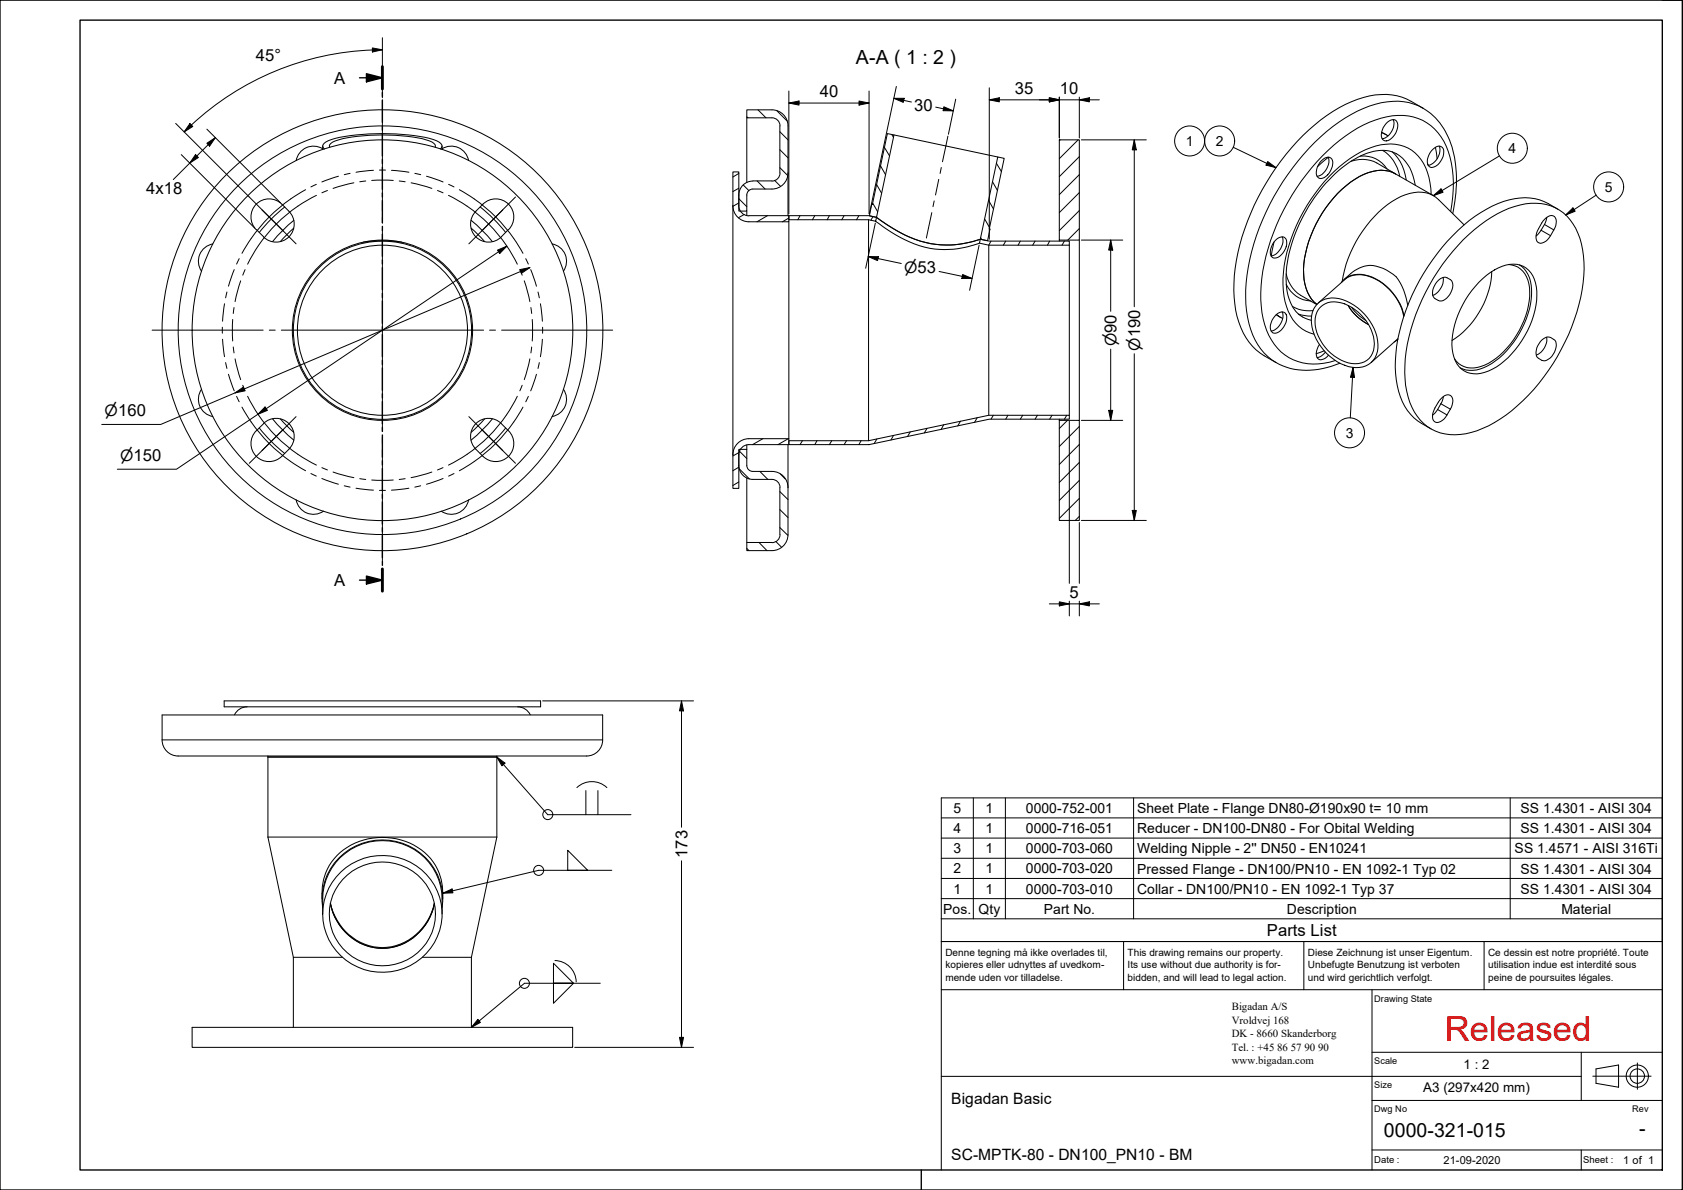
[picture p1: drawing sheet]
<svg xmlns="http://www.w3.org/2000/svg" width="420mm" height="297mm" viewBox="0 0 420 297" stroke-linecap="round" stroke-linejoin="round" font-family="sans-serif">
<!-- layer: Hatch -->
<g fill="none" stroke="#000" stroke-width=".25">
<path d="M186.4 29.2l.3 .2M189.2 27.4l2 2M193.9 27.6l2.6 2.6M194.7 37.4l2 2M194.7 32.9l2 2M220.8 36.8l1.3 2.1M222.6 33.6l.5 .7M264.7 34.9l-.2 .2M269.2 34.9l-4.7 4.7M269.5 39.1l-5 5M184.4 49.6l2 2M184.4 50.7l-1.4 .8"/>
<path d="M184.4 47l-1.4 .8M184.4 43.3l-1.4 .9M185.5 46.2l1.5 1.4M185.8 53.5l-1.4 .8M189 45.2l2 2M191.6 53.8l-2.6 1.6M193.4 45l1.5 1.5M194.7 41.9l1.9 1.9M196.9 54.4l-1.6 1M199.7 53.8l-.5 1M203.4 53.8l-.6 1M207.1 53.8l-.6 1"/>
<path d="M210.7 53.8l-.6 1M214.4 53.8l-.6 1M217.9 50.7l1.2 2.2M217.9 54l-.5 1M218.9 46.1l1.2 2.1M219.8 41.4l1.3 2.2M244.8 59.3l.3 .5M245.8 54.7l1.3 2.1M246.8 50l1.2 2.2M247.8 45.4l1.2 2.1M248.8 40.8l1.2 2.1M269.5 57.1l-2.9 2.8"/>
<path d="M269.5 52.6l-5 5M269.5 48.1l-5 5M269.5 43.6l-5 5M247.4 60.2l-.6 1M251.1 60.2l-.6 1M254.7 60.2l-.5 1M258.4 60.2l-.6 1M262 60.2l-.5 1M265.7 60.2l-.6 1M184.4 112.5l2 2M184.4 116.6l-1.4 .9M184.5 112.9l-1.5 .9"/>
<path d="M184.6 117.1l2.5 2.4M189.7 117.7l2 2M190.5 109.5l-2.6 1.5M194.8 118.3l1.2 1.3M196.8 109.5l-2.6 1.5M200.3 110l-.6 1M204 110l-.6 1M207.6 110l-.5 1M211.3 110l-.6 1M215 110l-.6 1M218.9 109.6l-.7 1.1M223.1 108.7l-.7 1.1"/>
<path d="M227.2 107.8l-.6 1.2M231.4 106.9l-.6 1.2M235.6 106l-.7 1.2M239.8 105.1l-.7 1.2M244 104.3l-.7 1.1M248 103.7l-.6 .9M251.6 103.7l-.5 .9M255.3 103.7l-.6 .9M259 103.7l-.6 .9M262.6 103.7l-.6 .9M266.3 103.7l-.6 .9M266.5 104.9l-2 2.1"/>
<path d="M269.5 119.9l-5 5M269.5 115.4l-5 5M269.5 110.9l-5 5M269.5 106.5l-5 4.9M184.4 120.3l-1.4 .9M186.4 136.9l.6 .5M189.5 135.4l2 2M193.7 135.2l1.4 1.4M194.7 131.7l2 1.9M194.7 127.2l2 2M194.7 122.7l2 2M269.5 128.9l-1.1 1"/>
<path d="M269.5 124.4l-5 5"/>
</g>
<!-- layer: Visible -->
<g fill="none" stroke="#000" stroke-width=".25">
<path d="M80.6 36.4v.9M80.6 37.1a4.4 4.4 0 0 0-6.7 3M81 37.2a.96 .96 0 0 1-.4-1 .96 .96 0 0 1 .7-.7 32.4 32.4 0 0 1 12.5-2.1 46 46 0 0 1 15.2 1.7 1.49 1.49 0 0 1 1.2 1.8l-.3 .3M82.3 36.8l-.1-.4a1.98 1.98 0 0 1 1.5-1.2 48.2 48.2 0 0 1 20.6-.8l2.1 .5a2.91 2.91 0 0 1 2.3 1.5l-.1 .4M110.3 37.1a4.4 4.4 0 0 1 6.7 3M110.4 36.4v.9M186.4 29.4v16.1M194.7 31.4v11.8M196.7 31.4a4 4 0 0 0-4-4h-6.3v2h6.3a2.01 2.01 0 0 1 2 2M196.7 31.4v22.4M221.5 33.3l1.7 .4-4.4 20.6-1.8-.4zM223.2 33.7l25.9 5.5"/>
<path d="M249.1 39.2l1.6 .3-3.7 17.6 .1 .1-.6 2.9-1.8-.4zM264.5 34.9h5v25h-5zM331.6 39.2a3.9 3.9 0 0 1-2.8 4.8M339.6 39a6.9 6.9 0 0 1 6.6 3.1M344.9 33.1l1.6 .8M344.9 33l1.3 .7M346 30.9l.4-.4a1.39 1.39 0 0 1 1.7-.6 1.39 1.39 0 0 1 .9 1.6 4.2 4.2 0 0 1-2.9 3.7 1.26 1.26 0 0 1-1.3-1.7l.5-1.6zM347.8 29.8a3.9 3.9 0 0 1-2.7 4.8M348.7 38.4a9.7 9.7 0 0 0-8.9 .4 34.1 34.1 0 0 0-14.3 14.8 31.1 31.1 0 0 0-4.1 19.3 8.7 8.7 0 0 0 3.8 6.2M357.4 37.6l.4-.4a1.49 1.49 0 0 1 2.5-.1 4 4 0 0 1-3 4.7 1.75 1.75 0 0 1-.8-2.6zM358.4 36.8l.4 2.8M359.3 36.5a3.9 3.9 0 0 1-2.8 4.8"/>
<path d="M70.3 51a4.5 4.5 0 0 0-6.3 0 4.5 4.5 0 0 0 0 6.3M70.4 51a6.8 6.8 0 0 1 3 4.5 4.5 4.5 0 0 1-2.6 4.5 4.5 4.5 0 0 1-5-.9l-1.8-1.8M73.4 55l-3.1 2.8-2.3 2.5M117.6 55l2.5 2.2 2.8 3.1M120.6 51a6.8 6.8 0 0 0-3.1 4.5 4.5 4.5 0 0 0 2.6 4.5 4.5 4.5 0 0 0 5.1-.9l1.7-1.8M120.6 51a4.5 4.5 0 0 1 6.3 0 4.5 4.5 0 0 1 0 6.3M183 51.4a4 4 0 0 0 4 4M183 51.3v-8.4h1.4v8.5a2.52 2.52 0 0 0 2.6 2.5M183 51.3v70.6h1.4v-8.4M186.4 52.7v1.1M186.9 53.8h10v1.6h-10M187.9 45.2a3.5 3.5 0 0 0-3.5 3.5v4h2v-4a1.5 1.5 0 0 1 1.5-1.5"/>
<path d="M194.7 43.2a2.01 2.01 0 0 1-2 2h-4.7M196.7 43.2a4 4 0 0 1-4 4h-4.7M196.9 53.8h20.1l1.8 .5-.2 .9-1.8-.4h-19.9zM196.9 55.4v54.1M216.8 54.8v55.2M218.6 55.2a35.4 35.4 0 0 0 13.6 6.8 24.6 24.6 0 0 0 12.3-1.3M218.8 54.3a35.9 35.9 0 0 0 13.6 6.5 25.3 25.3 0 0 0 12.3-1.1 24.4 24.4 0 0 1-22.4-3.1zM244.7 59.7l2.3 .5h20v1h-20.2l-2.3-.5zM264.5 59.9v.3M269.5 59.9v45M318.5 59.9a1.65 1.65 0 0 1 2.6-.2 3.9 3.9 0 0 1-2.9 4.7 1.4 1.4 0 0 1-1-1.9l.6-1.6zM320.1 59.1a3.9 3.9 0 0 1-2.8 4.8"/>
<path d="M329.9 40.2a1.76 1.76 0 0 1 2.6-.5 4 4 0 0 1-2.7 4.9 1.52 1.52 0 0 1-1.1-2.4l.5-1.1zM343.7 40.7l4.7 2.7M348.4 43.4a8.4 8.4 0 0 0-7.9 .1 28.5 28.5 0 0 0-13.8 16.7 19.6 19.6 0 0 0-.6 11.8 8.1 8.1 0 0 0 2.7 4M348.4 43.4l9.4 5.4M362.7 53.3a31.4 31.4 0 0 0-1.1-19 15.5 15.5 0 0 0-6.4-7.3 17.5 17.5 0 0 0-7.7-3.3 23.7 23.7 0 0 0-16.2 5.1 59.2 59.2 0 0 0-23.2 40 24.2 24.2 0 0 0 3.7 16.6 22 22 0 0 0 10.4 6.6 20.3 20.3 0 0 0 12.3-1.3M365.3 59.9a31.3 31.3 0 0 1 14.2-8.7 11.8 11.8 0 0 1 14.9 8.3 32.7 32.7 0 0 1-1.4 20.3 50.1 50.1 0 0 1-18.5 24.8 19.4 19.4 0 0 1-13.7 3.7 11.7 11.7 0 0 1-9.3-9.2 34 34 0 0 1 1.9-20.6 53.4 53.4 0 0 1 11.9-18.6zM365.5 56.1l-6.3-6.2a7.5 7.5 0 0 0-8.4-1.3 25.8 25.8 0 0 0-13 13.1l-1.8 4.3-.9 4.3M385.7 54.7l.4-.4a1.41 1.41 0 0 1 1.8-.3 1.41 1.41 0 0 1 .6 1.7 7.9 7.9 0 0 1-3.1 4.8 1.33 1.33 0 0 1-1.6-.1 1.33 1.33 0 0 1-.3-1.6 9.8 9.8 0 0 1 2.2-4.1zM386.2 54.3l-.6 1.7-1.2 1.9-.9 1M388.9 52.2a14.3 14.3 0 0 0-15-1.4 40.6 40.6 0 0 0-17.4 15.7 46.9 46.9 0 0 0-8.2 25.1 17.4 17.4 0 0 0 4.7 12.7l1.9 1.4 2.4 1.3M53.1 60.9a4.4 4.4 0 0 0-2.8 6.8M90.7 60.4a34.3 34.3 0 0 1 9.6 0"/>
<path d="M137.8 60.9a4.4 4.4 0 0 1 2.8 6.8M246.8 61.2v42.5M267 61.2v42.5M318.6 78.6a1.42 1.42 0 0 1 1.4-.8 1.42 1.42 0 0 1 1.2 1.1 4.3 4.3 0 0 1-2.7 4.3 1.4 1.4 0 0 1-1.3-2.1l.3-1.1zM318.6 78.6l1.2 .7M318.7 78.5l1.5 1M320.1 77.8a3.9 3.9 0 0 1-2.8 4.8M321.1 71a7 7 0 0 0 6.1 4.1M324.7 73.7l4 2.3M328.8 75.9a6.3 6.3 0 0 1 7.4-.7 13 13 0 0 1 7.8 11.7 5.2 5.2 0 0 1-6.4 4.8 13 13 0 0 1-10.2-12 5.6 5.6 0 0 1 1.4-3.8zM329.1 75.6l6.6-5.8a6.7 6.7 0 0 1 7.6-.2 13.7 13.7 0 0 1 7.1 9.4M329.6 76.7a5.5 5.5 0 0 1 6.1-.9 11.9 11.9 0 0 1 7.4 10 4.6 4.6 0 0 1-5.6 4.9 11.4 11.4 0 0 1-9.2-11.3 4.6 4.6 0 0 1 1.3-2.7z"/>
<path d="M334.9 70.5a5.8 5.8 0 0 1 6.8-1.6 13.8 13.8 0 0 1 8.8 9.9M335.6 69.8l1.6-1.5a7.3 7.3 0 0 1 9-.9 9.3 9.3 0 0 1 4.8 6.9l.5 1.9M336.6 76.3a12.4 12.4 0 0 0 5 4.7M337.4 76.7a11.7 11.7 0 0 0 3.6 3.3M358.8 70.3a2.12 2.12 0 0 1 2.9-.8 2.12 2.12 0 0 1 .8 2.9 3.5 3.5 0 0 1-3.1 2.7 2.14 2.14 0 0 1-1.6-3.2zM360.3 69.2a4.4 4.4 0 0 1-2.6 4.5M369.2 70.5a12.2 12.2 0 0 1 9.5-4.5 6 6 0 0 1 4.8 5.6 21.9 21.9 0 0 1-6.1 16.7 13.8 13.8 0 0 1-8.7 5 5.7 5.7 0 0 1-6-5.1 19.7 19.7 0 0 1 3.1-13.4l1.6-2.3zM372.4 67.8a22 22 0 0 1-9.9 17.2M376.6 66a5.8 5.8 0 0 1 5.2 5.8 21.4 21.4 0 0 1-11.1 19.3 6 6 0 0 1-7.1-.9l-.5-.7M379.3 66.1a7.6 7.6 0 0 1 3.1 7.4 23.1 23.1 0 0 1-11 17.8 7.4 7.4 0 0 1-6.9 .5M50.3 97.2a4.4 4.4 0 0 0 2.8 6.8M140.6 97.2a4.4 4.4 0 0 1-2.8 6.8"/>
<path d="M329.4 86l-.6 1.1a1.89 1.89 0 0 0 .8 2.7h.3a2.63 2.63 0 0 0 1.7-1.1M330.6 87.6l-2 .7M330.9 87.9l-.4 .4a2.58 2.58 0 0 1-1.7 1M348.9 84.8h.1M348.9 84.8l-.8 .6M349 84.5l-6.7 6M359.8 99.4a1.64 1.64 0 0 1 2.7-.3 3.3 3.3 0 0 1-.4 3 6.3 6.3 0 0 1-2.5 3.1 1.24 1.24 0 0 1-1.4 .1 1.24 1.24 0 0 1-.6-1.2l.2-1.1 .4-1.2zM360.3 99l-.3 1.4-1.1 1.8-1.3 1.5M384.6 85.2a2.13 2.13 0 0 1 2.9-.8 2.13 2.13 0 0 1 .8 3 3.4 3.4 0 0 1-3.1 2.6 2.12 2.12 0 0 1-1.5-3.2zM386.1 84.2a4.3 4.3 0 0 1-2.6 4.4M64 107.5a4.5 4.5 0 0 0 0 6.4 4.5 4.5 0 0 0 6.3 0l1.8-1.8M65.8 105.7a4.5 4.5 0 0 1 6.3 0 4.5 4.5 0 0 1 0 6.4"/>
<path d="M65.8 105.8l-1.8 1.7M68 104.5l2.9 3.1 2.5 2.3M122.9 104.5l-2.2 2.6-3.1 2.8M125.2 105.7a4.5 4.5 0 0 0-6.4 0 4.5 4.5 0 0 0 0 6.4M125.2 105.8a6.7 6.7 0 0 1 3.1 4.5 4.5 4.5 0 0 1-2.6 4.5 4.5 4.5 0 0 1-5.1-.9l-1.8-1.8M184.4 116.2a3.5 3.5 0 0 0 3.5 3.5M184.4 116.2v-4h2v4M186.4 111.1v1.1M186.4 119.3v16.1M186.4 116.2a1.5 1.5 0 0 0 1.5 1.5M186.9 109.5h10v1.5h-10M187 111a2.52 2.52 0 0 0-2.6 2.5"/>
<path d="M187 109.5a4 4 0 0 0-4 4M188 119.7h4.7a2.01 2.01 0 0 1 2 2M188 117.7h4.7a4 4 0 0 1 4 4M196.7 111v22.4a4 4 0 0 1-4 4h-6.3v-2l6.3 .1a2.01 2.01 0 0 0 2-2.1M196.9 110h19.9l30-6.3h20.2v.9h-20l-30 6.4h-20.1zM264.5 104.9h5v25h-5zM264.5 104.6v.3M73.9 124.8a4.4 4.4 0 0 0 6.9 2.8M117 124.8a4.4 4.4 0 0 1-6.8 2.8M194.7 121.7v11.7M56 174.9h79v1.5h-79zM61.7 176.4l-1.6 .4-.9 .7-.7 .9"/>
<path d="M129.2 176.4l1.1 .2 1 .5 1.1 1.3M44.4 188.7h102.1a4 4 0 0 0 4-4v-6.2h-110v6.2a4 4 0 0 0 4 4M66.9 189h57.1M66.9 188.7v20.2M124 188.7v20.2M66.9 208.9h57.1M66.9 208.9l6.3 30.1M85.1 217.7a14.9 14.9 0 0 1 17.9-2.2 14.9 14.9 0 0 1 6.8 16.7 14.9 14.9 0 0 1-17.2 10.3 14.9 14.9 0 0 1-12-16 14.4 14.4 0 0 1 4.5-8.8zM85.6 219.5a13.2 13.2 0 0 1 16.6-2.6 13.2 13.2 0 0 1 5.7 15.8 13.3 13.3 0 0 1-15.5 8 13.3 13.3 0 0 1-10.1-14.1 12.5 12.5 0 0 1 3.3-7.1zM124 208.9l-6.3 30.1v17.4M73.2 239h12.3M73.2 239v17.4"/>
<path d="M80.4 224.4a14 14 0 0 1 12.7-15.2 15.1 15.1 0 0 1 16.5 8.8 15.4 15.4 0 0 1 .9 6.4M80.6 228.1a18.6 18.6 0 0 1 1.4-10 14.9 14.9 0 0 1 16.7-7.9 14.9 14.9 0 0 1 11.7 14.2v3.7M80.6 226.6a15.1 15.1 0 0 1 9.9-16.1 15.1 15.1 0 0 1 17.9 6.4 14.1 14.1 0 0 1 2 9.7M82.5 225.6a13.2 13.2 0 0 0 18.5 9.8 14.3 14.3 0 0 0 7.5-9.8M82.5 225.5a13.5 13.5 0 0 0 15.2 10.8 13.9 13.9 0 0 0 10.7-10.8M105.5 239h12.2M48 256.4h95v5h-95z"/>
<circle cx="95.5" cy="82.4" r="55"/>
<circle cx="95.5" cy="82.4" r="22.5"/>
<circle cx="95.5" cy="82.4" r="22.2"/>
<circle cx="95.5" cy="82.4" r="21.2"/>
<circle cx="95.5" cy="82.4" r="47.5"/>
</g>
<!-- layer: Visible Narrow -->
<g fill="none" stroke="#000" stroke-width=".25">
<path d="M331.6 39.3l-2.7 2.3M345.1 37.5a9.3 9.3 0 0 1 4.4 6.5M347.6 37.9a11.2 11.2 0 0 1 3.5 7M348.7 38.4a10.5 10.5 0 0 1 4.6 7.8M355.2 27a15.6 15.6 0 0 0-13.4-.5 42.9 42.9 0 0 0-19.1 15.4 55.5 55.5 0 0 0-11.7 32.3 20.7 20.7 0 0 0 4.6 13.9l1.9 1.7 1.1 .7M71.1 51.7l-3.4 3-3 3.3M73.3 56.9l-3.3 3.4M117.6 56.9l3.4 3.4M119.9 51.7l3.3 3 3 3.3M337.3 40.2a8 8 0 0 1 6.4 .5M357.3 48.5a14.3 14.3 0 0 0-4-10.3 10.7 10.7 0 0 0-11.1-1.3 32.6 32.6 0 0 0-14.9 12.8 39.1 39.1 0 0 0-7 21.4 13.2 13.2 0 0 0 4.8 11l.9 .6 2 .7M362.2 52.8a27.5 27.5 0 0 0-1.7-17.5 12.3 12.3 0 0 0-14.3-6.1 34.1 34.1 0 0 0-17.4 11.2 54.3 54.3 0 0 0-14 30.9 21.9 21.9 0 0 0 3.3 14.7 12.7 12.7 0 0 0 13.8 4.4l1.5-.4"/>
<path d="M384.7 57.5l2.4 1.3M385.6 56l2.3 1.4M318.1 60.4l-.7 3.5M321.1 68.4a8.4 8.4 0 0 0 3.6 5.3M322.6 76.5a8.3 8.3 0 0 0 5.2 1M324.1 78.4l2.5 .5h.8M325.2 79.1l2.2 .9M64.7 106.8l3 3.4 3.4 3M70 104.6l3.3 3.3M121 104.6l-3.4 3.3M126.2 106.8l-3 3.4-3.3 3M358.9 102.2l2.3 1.4"/>
<path d="M359.7 100.8l2.4 1.3M40.5 184.7h110"/>
<circle cx="95.5" cy="82.4" r="51"/>
</g>
<!-- layer: Symbol -->
<g fill="none" stroke="#000" stroke-width=".25">
<path d="M307.9 36.8l10.7 5.1M374.3 38.9l-16.5 9.9M316.5 40.3l2.1 1.6-2.5-.7zM357.8 48.8l1.9-1.7 .6 .9zM390.9 53.7l1.8-1.8 .5 .8zM398.5 48.7l-7.6 5M337.8 91.7l.4 2.5h-1.1zM337.8 91.7l-.7 12.6M124 189l2.1 1.5-.8 .7zM124 189l12.7 14.4h20.8M144 196.6a5.4 5.4 0 0 1 7.5 0M146.3 197.3v6.1"/>
<path d="M149.3 197.3v6.1M243 199.2v30.1M251 199.2v30.1M283 199.2v30.1M377 199.2v30.1M141.7 212.2l5 5h-5zM152.7 217.2h-18.2l-24 5.8M235 204.2h180M235 209.2h180M235 214.2h180M235 219.3h180M110.5 223l2.4-1.1 .2 1z"/>
<path d="M138.5 239.8a5.4 5.4 0 0 1 5.3 5.3M235 224.3h180v-25.1h-180v30.1M235 229.3v5.7h180v-5.7M415 224.3v5h-180M119.3 254.5l.6 .7-2.2 1.2zM138.2 240.4l5 5h-5zM138.2 245.4h5l-5 5zM149.9 245.4h-19l-13.2 11"/>
<circle cx="297" cy="35.2" r="3.7"/>
<circle cx="304.5" cy="35.2" r="3.7"/>
<circle cx="377.5" cy="37" r="3.7"/>
<circle cx="401.6" cy="46.7" r="3.7"/>
<circle cx="336.9" cy="108" r="3.7"/>
<circle cx="134.5" cy="217.3" r="1.25"/>
<circle cx="136.8" cy="203.3" r="1.25"/>
<circle cx="130.9" cy="245.5" r="1.25"/>
</g>
<!-- layer: Section Line -->
<g fill="none" stroke="#000" stroke-width=".34">
<path d="M89.7 19.4h5.8M91.5 18.4l4 1-4 1zM95.5 16.6v5.6M95.5 23.1v1M95.5 25v5.6M95.5 31.4v1.1M95.5 33.3v5.6M95.5 39.8v1M95.5 41.7v5.6M95.5 48.2v1M95.5 50.1v5.5M95.5 56.5v1.1"/>
<path d="M95.5 58.4v5.6M95.5 64.9v1M95.5 66.8v5.5M95.5 73.2v1.1M95.5 75.1v5.6M95.5 81.6v1M95.5 83.5v5.6M95.5 89.9v1.1M95.5 91.8v5.6M95.5 98.3v1M95.5 100.2v5.6M95.5 106.7v1"/>
<path d="M95.5 108.6v5.5M95.5 115v1.1M95.5 117v5.5M95.5 123.4v1M95.5 125.3v5.5M95.5 131.7v1.1M95.5 133.6v5.6M89.7 144.8h5.8M91.5 143.8l4 1-4 1zM95.5 140.1v1M95.5 142v5.6"/>
</g>
<path d="M95.5 16.6v5.6M95.5 142v5.6" fill="none" stroke="#000" stroke-width=".72"/>
<g fill="#000">
<path d="M91.5 18.4l4 1-4 1z" fill-rule="evenodd"/>
<path d="M91.5 143.8l4 1-4 1z" fill-rule="evenodd"/>
</g>
<!-- layer: Border -->
<path d="M0 0h420v297h-420zM20 5h395v287h-395zM415 0h5M230 292v5" fill="none" stroke="#000" stroke-width=".34"/>
<!-- layer: Title -->
<g fill="none" stroke="#000" stroke-width=".25">
<path d="M280.5 235v12M325.5 235v12M370.5 235v12M415 235h-180v57M235 247h180M342.5 247v45M235 268.7h159.8M342.5 274.7h72.5M342.5 262.7h72.5M394.8 262.7v12M397.6 268.6h14.6M398.4 266.8l5.7-1v5.6l-5.7-1z"/>
<path d="M408.8 265.3v6.6M342.5 287h72.5M394.8 287v5"/>
<circle cx="408.7" cy="268.6" r="2.77"/>
<circle cx="408.7" cy="268.6" r="1.8"/>
</g>
<!-- layer: Dimension -->
<g fill="none" stroke="#000" stroke-width=".25">
<path d="M93 12l2.5 .4-2.5 .6zM95.5 12.4a70 70 0 0 0-47.7 18.8M95.5 9.4v15M43.9 30.8l18.3 18.4M45.3 38.6l18.3 18.4M47.4 30.8l.7 .8-2.1 1.3zM47.8 31.2l-1.8 1.7M48.8 38.6l.7 .7-2.1 1.4zM51.6 35.8l2.2-1.4-1.5 2.1zM51.6 32.2l18.4 18.4M53.8 34.4l-10.5 10.4M196.9 25.7l2.6-.5v1z"/>
<path d="M196.9 25.7h20.1M196.9 22.7v30.7M214.5 25.2l2.5 .5-2.5 .5zM217 22.7v30.7M223.1 24.5h2.6l-.2 1.1zM223.1 24.5l4.4 1M223.8 21.6l-6.8 31.8M233.6 26.7l4.4 1M235.6 26.7l2.4 1-2.5-.1zM238.6 24.8l-1.8 8.7M247 24.9l2.5-.5v1zM247 24.9h27.4"/>
<path d="M247 21.9v37.8M262 24.4l2.5 .5-2.5 .5zM264.5 24.2v10.2M269.5 24.9l2.4-.5v1zM269.5 24.2v10.2M270 34.9h16.2M283.2 34.9l.5 2.5h-1zM283.2 34.9v41.7M218.5 55.7l-2.4 11.3M270 59.9h10.3M277.3 59.9l.5 2.5h-1zM277.3 59.9v17.8"/>
<path d="M124.2 62.4l2.3-.9-1.7 1.8zM126.5 61.5l-82.4 55.6h-14.8M129.8 67.3l2.5-.5-2.1 1.4zM132.3 66.8l-92.2 39.1h-14.7M216.7 64l2.6 .1-.2 1zM216.7 64l8.3 1.8M234.4 67.8l8.3 1.7M240.3 68.5l2.4 1h-2.6zM244.4 61.2l-2.3 11.3M58.7 98.1l2-1.5 .4 1zM277.3 87.2v17.7M283.2 88.3v41.6"/>
<path d="M66.2 101.6l.6 .8-2.4 1zM267 105.1v40.5M270 104.9h10.3M276.8 102.4h1l-.5 2.5zM269.5 130.4v15.2M270 129.9h16.2M282.7 127.4h1l-.5 2.5zM262 150.7h12.4M264.5 150.2l2.5 .5-2.5 .5zM267 150.1v3.6M269.5 150.7l2.4-.5v1zM269.5 150.1v3.6"/>
<path d="M135.5 174.9h37.6M170.1 174.9l.5 2.5h-1zM170.1 174.9v31.6M170.1 214.9v46.5M169.6 258.9h1l-.5 2.5zM143.5 261.4h29.6"/>
</g>
<g fill="#000">
<path d="M93 12l2.5 .4-2.5 .6z" fill-rule="evenodd"/>
<path d="M47.4 30.8l.7 .8-2.1 1.3z" fill-rule="evenodd"/>
<path d="M48.8 38.6l.7 .7-2.1 1.4z" fill-rule="evenodd"/>
<path d="M51.6 35.8l2.2-1.4-1.5 2.1z" fill-rule="evenodd"/>
<path d="M196.9 25.7l2.6-.5v1z" fill-rule="evenodd"/>
<path d="M214.5 25.2l2.5 .5-2.5 .5z" fill-rule="evenodd"/>
<path d="M223.1 24.5h2.6l-.2 1.1z" fill-rule="evenodd"/>
<path d="M235.6 26.7l2.4 1-2.5-.1z" fill-rule="evenodd"/>
<path d="M247 24.9l2.5-.5v1z" fill-rule="evenodd"/>
<path d="M262 24.4l2.5 .5-2.5 .5z" fill-rule="evenodd"/>
<path d="M262 24.4l2.5 .5-2.5 .5z" fill-rule="evenodd"/>
<path d="M269.5 24.9l2.4-.5v1z" fill-rule="evenodd"/>
<path d="M283.2 34.9l.5 2.5h-1z" fill-rule="evenodd"/>
<path d="M124.2 62.4l2.3-.9-1.7 1.8z" fill-rule="evenodd"/>
<path d="M129.8 67.3l2.5-.5-2.1 1.4z" fill-rule="evenodd"/>
<path d="M216.7 64l2.6 .1-.2 1z" fill-rule="evenodd"/>
<path d="M240.3 68.5l2.4 1h-2.6z" fill-rule="evenodd"/>
<path d="M277.3 59.9l.5 2.5h-1z" fill-rule="evenodd"/>
<path d="M58.7 98.1l2-1.5 .4 1z" fill-rule="evenodd"/>
<path d="M66.2 101.6l.6 .8-2.4 1z" fill-rule="evenodd"/>
<path d="M276.8 102.4h1l-.5 2.5z" fill-rule="evenodd"/>
<path d="M282.7 127.4h1l-.5 2.5z" fill-rule="evenodd"/>
<path d="M264.5 150.2l2.5 .5-2.5 .5z" fill-rule="evenodd"/>
<path d="M269.5 150.7l2.4-.5v1z" fill-rule="evenodd"/>
<path d="M170.1 174.9l.5 2.5h-1z" fill-rule="evenodd"/>
<path d="M169.6 258.9h1l-.5 2.5z" fill-rule="evenodd"/>
</g>
<!-- layer: Symbol -->
<g fill="#000">
<path d="M316.5 40.3l2.1 1.6-2.5-.7z" fill-rule="evenodd"/>
<path d="M357.8 48.8l1.9-1.7 .6 .9z" fill-rule="evenodd"/>
<path d="M390.9 53.7l1.8-1.8 .5 .8z" fill-rule="evenodd"/>
<path d="M337.8 91.7l.4 2.5h-1.1z" fill-rule="evenodd"/>
<path d="M124 189l2.1 1.5-.8 .7z" fill-rule="evenodd"/>
<path d="M110.5 223l2.4-1.1 .2 1z" fill-rule="evenodd"/>
<path d="M119.3 254.5l.6 .7-2.2 1.2z" fill-rule="evenodd"/>
</g>
<!-- layer: Center Mark -->
<g fill="none" stroke="#000" stroke-width=".25">
<path d="M95.5 24.9v27.8M62.2 49.2l8.5 8.5M65.4 52.4l8.5 8.5M95.5 54.2v1.5M95.5 57.2v50.5M125.5 52.4l-8.4 8.5M128.7 49.2l-8.5 8.5M38 82.4h27.7M67.2 82.4h1.5M70.2 82.4h50.5M122.2 82.4h1.5M125.2 82.4h27.8"/>
<path d="M70.7 107.2l-8.5 8.4M73.9 104l-8.5 8.5M95.5 109.2v1.5M95.5 112.2v27.7M117.1 104l8.4 8.5M120.2 107.2l8.5 8.4"/>
</g>
<!-- layer: Centerline -->
<g fill="none" stroke="#000" stroke-width=".25">
<path d="M236.6 34l-1.3 6.4M76.3 47.4a40 40 0 0 0-15.9 15.8M79 46l-1.4 .7M79 48.8a37.5 37.5 0 0 0-17.2 17.1M81.7 47.6l-1.3 .5M84.5 44l-4.1 1.4M87.4 43.3l-1.5 .3M88.3 45.6l-5.2 1.4M91.3 45.2l-1.5 .2M92.8 45h5.4M93.2 42.5l-4.3 .5M94.7 42.5h1.5"/>
<path d="M97.7 42.5l4.4 .5M99.7 45.2l1.5 .2M102.6 45.6l5.2 1.4M103.6 43.3l1.4 .3M106.5 44l4.1 1.4M109.2 47.6l1.4 .5M112 48.8a37.5 37.5 0 0 1 17.2 17.1M112 46l1.3 .7M114.7 47.4a40 40 0 0 1 15.9 15.8M232.6 53.1l-1.3 6.3M233.2 50.2l-.3 1.4M234.4 44.8l-.8 3.9"/>
<path d="M235 41.8l-.3 1.5M56 75.8l-.4 4.4M56.7 72.9l-.4 1.4M58.1 79.7v5.4M58.4 76.8l-.2 1.4M58.5 67.3l-1.5 4.1M59.7 64.6l-.6 1.3M60.1 70.1l-1.4 5.2M61.2 67.3l-.6 1.4M129.8 67.3l.6 1.4M130.9 70.1l1.4 5.2M131.3 64.6l.6 1.3"/>
<path d="M132.5 67.3l1.4 4.1M132.5 76.8l.2 1.4M132.9 79.7v5.4M134.3 72.9l.3 1.5M134.9 75.8l.5 4.4M55.5 81.7v1.5M55.6 84.7l.4 4.3M56.3 90.5l.4 1.5M57 93.4l1.5 4.2M58.2 86.6l.2 1.5M58.7 89.6l1.4 5.2M59.1 98.9l.6 1.4"/>
<path d="M60.6 96.2l.6 1.3M61.8 98.9a37.5 37.5 0 0 0 17.2 17.2M129.2 98.9a37.5 37.5 0 0 1-17.2 17.2M130.4 96.2l-.6 1.4M131.9 98.9l-.6 1.4M132.3 89.6l-1.4 5.2M132.7 86.6l-.2 1.5M133.9 93.4l-1.4 4.2M134.6 90.5l-.3 1.5M135.4 84.7l-.5 4.3M135.5 81.7v1.5M60.4 101.6a40 40 0 0 0 15.9 15.9"/>
<path d="M77.6 118.2l1.4 .6M80.3 119.4l4.2 1.5M80.4 116.7l1.3 .6M83.1 117.8l5.2 1.4M89.8 119.5l1.5 .2M92.8 119.8h5.4M101.1 119.5l-1.4 .2M107.8 117.8l-5.2 1.4M110.6 116.7l-1.4 .6M110.6 119.4l-4.1 1.5M113.3 118.2l-1.3 .6M130.6 101.6a40 40 0 0 1-15.9 15.9"/>
<path d="M85.9 121.3l1.5 .3M88.9 121.9l4.3 .5M94.7 122.4h1.5M102.1 121.9l-4.4 .5M105 121.3l-1.4 .3"/>
</g>
<text font-size="8.6" fill="#f00" x="360.7" y="259.7">Released</text>
<g font-size="4.9">
<text x="213.7" y="15.9">A-A ( 1 : 2 )</text>
<text x="345.5" y="283.7">0000-321-015</text>
<text x="409.2" y="283.3">-</text>
</g>
<g font-size="4.1">
<text x="63.9" y="15.3">45°</text>
<text x="83.4" y="20.9">A</text>
<text x="253.4" y="23.5">35</text>
<text x="264.6" y="23.5">10</text>
<text x="204.6" y="24.3">40</text>
<text x="228.3" y="27.6">30</text>
<text x="36.5" y="48.5">4x18</text>
<text x="83.4" y="146.3">A</text>
<text x="267" y="149.3">5</text>
<text x="171.6" y="214.2" transform="rotate(-90 171.6 214.2)">173</text>
<text x="316.3" y="233.7">Parts List</text>
</g>
<g font-size="3.9">
<text x="225.7" y="68.2">⌀53</text>
<text x="278.7" y="86.4" transform="rotate(-90 278.7 86.4)">⌀90</text>
<text x="284.6" y="87.6" transform="rotate(-90 284.6 87.6)">⌀190</text>
<text x="26.1" y="103.8">⌀160</text>
<text x="30" y="115">⌀150</text>
<text x="237.5" y="275.5">Bigadan Basic</text>
<text x="237.5" y="289.5">SC-MPTK-80 - DN100_PN10 - BM</text>
</g>
<g font-size="3.5">
<text x="296" y="36.4">1</text>
<text x="303.5" y="36.4">2</text>
<text x="376.6" y="38.3">4</text>
<text x="400.6" y="47.9">5</text>
<text x="336" y="109.3">3</text>
<text x="238" y="202.9">5</text>
<text x="246" y="202.9">1</text>
<text x="256.1" y="202.9">0000-752-001</text>
<text x="283.9" y="203">Sheet Plate - Flange DN80-Ø190x90 t= 10 mm</text>
<text x="379.6" y="202.9">SS 1.4301 - AISI 304</text>
<text x="238" y="207.9">4</text>
<text x="246" y="208">1</text>
<text x="256.1" y="208">0000-716-051</text>
<text x="283.9" y="208">Reducer - DN100-DN80 - For Obital Welding</text>
<text x="379.6" y="208">SS 1.4301 - AISI 304</text>
<text x="238" y="213">3</text>
<text x="246" y="213">1</text>
<text x="256.1" y="213">0000-703-060</text>
<text x="283.9" y="213">Welding Nipple - 2'' DN50 - EN10241</text>
<text x="378.1" y="213">SS 1.4571 - AISI 316Ti</text>
<text x="238" y="218">2</text>
<text x="246" y="218">1</text>
<text x="256.1" y="218">0000-703-020</text>
<text x="283.9" y="218">Pressed Flange - DN100/PN10 - EN 1092-1 Typ 02</text>
<text x="379.6" y="218">SS 1.4301 - AISI 304</text>
<text x="238" y="223">1</text>
<text x="246" y="223">1</text>
<text x="256.1" y="223">0000-703-010</text>
<text x="283.9" y="223.1">Collar - DN100/PN10 - EN 1092-1 Typ 37</text>
<text x="379.6" y="223.1">SS 1.4301 - AISI 304</text>
<text x="235.5" y="228.1">Pos.</text>
<text x="244.3" y="228.1">Qty</text>
<text x="260.6" y="228.1">Part No.</text>
<text x="321.3" y="228.1">Description</text>
<text x="389.8" y="228.1">Material</text>
</g>
<g font-size="3.3">
<text x="365.4" y="266.9">1 : 2</text>
<text x="355.3" y="272.5">A3 (297x420 mm)</text>
</g>
<g font-size="2.8">
<text x="360.3" y="290.5">21-09-2020</text>
<text x="405.3" y="290.5">1 of 1</text>
</g>
<g font-size="2.7">
<text x="307.5" y="252">Bigadan A/S</text>
<text x="307.5" y="255.5">Vroldvej 168</text>
<text x="307.5" y="262.3">Tel. : +45</text>
<text x="307.5" y="258.9">DK - 8660 Skanderborg</text>
<text x="318.9" y="262.3">86</text>
<text x="322.2" y="262.3">57</text>
<text x="325.6" y="262.3">90</text>
<text x="329.1" y="262.3">90</text>
<text x="307.5" y="265.7">www.bigadan.com</text>
</g>
<g font-size="2.5">
<text x="236" y="238.5">Denne tegning må ikke overlades til,</text>
<text x="281.5" y="238.5">This drawing remains our property.</text>
<text x="326.5" y="238.5">Diese Zeichnung ist unser Eigentum.</text>
<text x="371.5" y="238.5">Ce dessin est notre propriété. Toute</text>
<text x="236" y="241.6">kopieres eller udnyttes af uvedkom-</text>
<text x="236" y="244.8">mende uden vor tilladelse.</text>
<text x="281.5" y="244.8">bidden, and will lead to legal action.</text>
<text x="281.5" y="241.6">Its use without due authority is for-</text>
<text x="326.5" y="241.6">Unbefugte Benutzung ist verboten</text>
<text x="326.5" y="244.8">und wird gerichtlich verfolgt.</text>
<text x="371.5" y="241.6">utilisation indue est interdité sous</text>
<text x="371.5" y="244.8">peine de poursuites légales.</text>
</g>
<g font-size="2.4">
<text x="343.1" y="290.4">Date :</text>
<text x="395.2" y="290.4">Sheet :</text>
</g>
<g font-size="2.3">
<text x="343.1" y="250">Drawing State</text>
<text x="343.1" y="265.7">Scale</text>
<text x="343.1" y="271.7">Size</text>
<text x="343.1" y="277.7">Dwg No</text>
<text x="407.5" y="277.7">Rev</text>
</g>
</svg>
